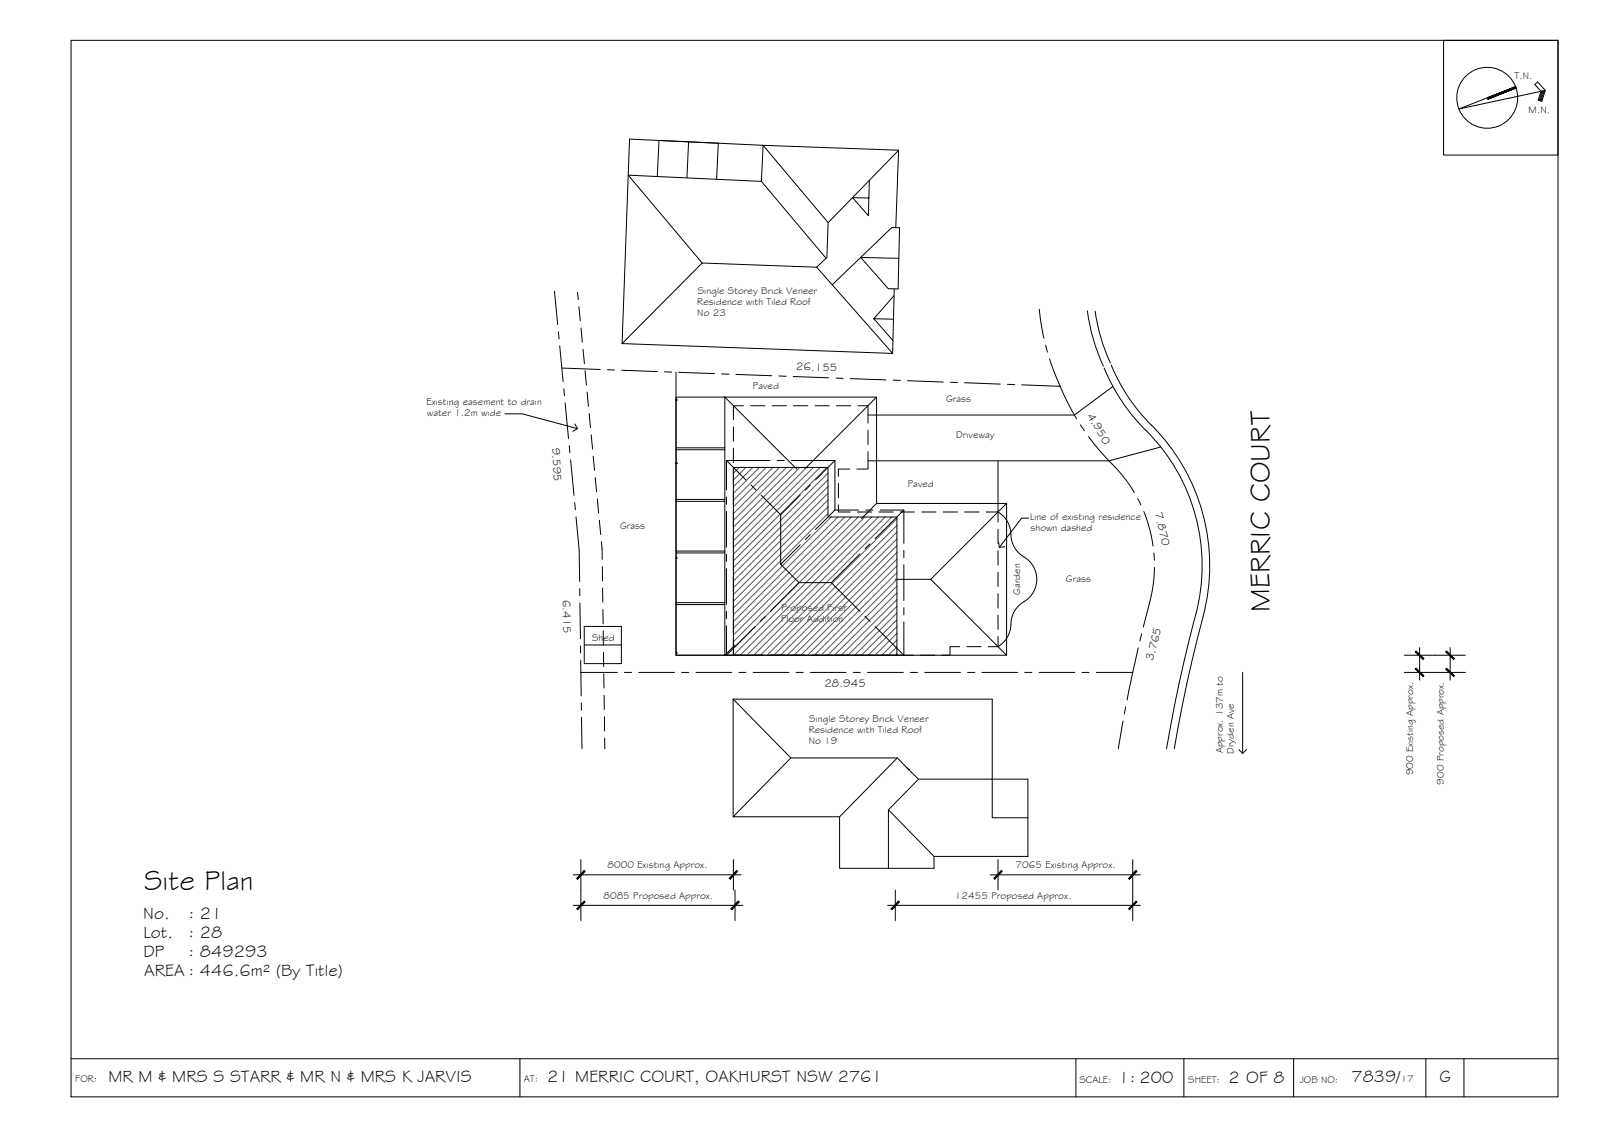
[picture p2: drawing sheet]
<svg xmlns="http://www.w3.org/2000/svg" width="420mm" height="297mm" viewBox="0 0 420 297" stroke-linecap="round" stroke-linejoin="round" font-family="sans-serif">
<!-- layer: BORDER -->
<g fill="none" stroke="#000" stroke-width=".26">
<path d="M18.6 10.6h390v277h-390zM378.6 10.6h30v30.1h-30zM397.5 22.7l-14.9 5.9 22.7-4.9-2-2.2-.8 .7 1.7 1.7-.8 2.3 1 .4 .9-2.9M397.6 23.1l-7.4 2.9M404.4 23.9l-.7 2.4M404.7 23.8l-.8 2.6M405 23.8l-.9 2.7M18.6 277.6h390M136.4 277.6v10M282.2 277.6v10M310.5 277.6v10M339.3 277.6v10"/>
<path d="M374 277.6v10M383.9 277.6v10"/>
<circle cx="390.1" cy="25.6" r="8"/>
</g>
<!-- layer: BOUNDARY -->
<g fill="none" stroke="#000" stroke-width=".26">
<path d="M145.4 76.4l.9 8.7M151.5 76.6l.2 1.9M146.4 87l.2 1.8M146.8 90.7l.9 9.3M147.4 96.5l10 .4M151.8 80.4l.4 3.7M152.4 86l.3 3.7M152.9 91.6l.4 3.7M153.4 97.2l.4 3.7M159.3 96.9l1.9 .1M163.1 97.1l9.3 .3M174.3 97.5l1.9 .1"/>
<path d="M178 97.6l9.4 .4M189.3 98l1.9 .1M193 98.2l9.4 .3M204.3 98.6l1.8 .1M208 98.7l9.4 .4M219.3 99.1l1.8 .1M223 99.3l9.4 .3M234.3 99.7h1.8M238 99.8l9.4 .4M272.6 81.1l.6 4.6 .6 3M274.2 90.5l.5 1.8M275.3 94.1l2.8 7.2"/>
<path d="M147.9 101.9l.1 1.9M148.2 105.6l.9 9.4M149.3 116.8l.2 1.9M154 102.8l.3 3.7M154.5 108.4l.4 3.7M155.1 114l.3 3.7M155.6 119.6l.3 3.7M249.2 100.2l1.9 .1M253 100.3l9.4 .4M264.2 100.8h1.9M268 100.9l10.1 .4M278.1 101.3l1.8 4.1 2.5 4.4"/>
<path d="M283.4 111.4l1 1.5M285.5 114.5l3.2 3.9 5.4 5.9 3.4 4.8M149.7 120.6l.8 9.3M150.7 131.8l.2 1.8M151.1 135.5l.8 8.7 .1 8.2M156.1 125.2l.4 3.7M156.7 130.8l.3 3.7M157.2 136.4l.4 3.7M298.4 130.7l.8 1.7M300 134.1l1.5 4.4 .9 4.6M152 154.3l.1 1.9M152.1 158.1l.1 9.3"/>
<path d="M157.7 142l.3 4.7M158 148.5v3.8M158 154.1l.1 3.8M158.1 159.8l.1 3.7M302.6 145l.2 1.9M302.8 148.8l-.3 3.9a69.9 69.9 0 0 1-2.6 11.4v.3M152.3 169.3v1.9M152.3 173.1l.1 9.3M152.3 176.3h9.6M158.2 165.4v3.8M158.3 171v3.8M158.4 176.6v3.8"/>
<path d="M163.8 176.3h1.9M167.5 176.3h9.4M178.8 176.3h1.8M182.5 176.3h9.4M193.8 176.3h1.9M197.5 176.3h9.4M208.8 176.3h1.9M212.5 176.3h9.4M223.8 176.3h1.8M227.5 176.3h9.4M238.8 176.3h1.9M242.5 176.3h9.4"/>
<path d="M253.8 176.3h1.9M257.5 176.3h9.4M268.8 176.3h1.8M272.5 176.3h9.4M283.8 176.3h1.9M287.5 176.3h9.6M297.1 176.3l-1.5 7.2M298.5 169.9l-1.4 6.4M299.4 166.2l-.4 1.8M152.5 184.3v1.9M152.5 188.1l.1 8.2M158.4 182.3l.1 3.7"/>
<path d="M158.5 187.9l.1 3.8M158.6 193.5v2.8M294.5 189l-1.2 7.3M295.2 185.3l-.3 1.9"/>
</g>
<!-- layer: EXISTING -->
<g fill="none" stroke="#000" stroke-width=".26">
<path d="M180.6 37.2l-.4 9.4M199.9 38.1l35.8 1.3M200.1 38.1l-35-1.6-1.9 53.6M235.7 39.4l-18.5 19M235.7 39.4l-.8 20.3M172.4 46.3l.4-9.5 15.6 .7-.5 9.5M199.7 47.6l-34.9-1.7 19.4 23.1M199.7 47.6l.4-9.5 17.1 20.3-.3 9.3M199.7 47.6l16.9 20.1-2.4 2.4M228 47.3l-.2 9.3-4.2-4.8 4.3 .1M184.2 69l-21 21.1M184.2 69l30 1.1"/>
<path d="M214.2 70.1l19.9 22.5M234.5 77.5l-5.3 6.1M234.5 75.7l-.4 17M235.7 67.7l-10-.2 7.3 8.2h2.5l.4-16h-2l-15.6 14.9M163.2 90.1l70.9 2.6M177.3 97.6v74.2h15M229.2 83.6l5 5.7M229.2 83.6l5.1 .1M285.2 81.5a50 50 0 0 0 4.2 14.5M287.2 81.6a48 48 0 0 0 4 13.6M289.6 96.5a50 50 0 0 0 10.9 16.3M291.4 95.7a50 50 0 0 0 12.2 17.5 52 52 0 0 1 11.9 48.5l-4.3 17.7-3.2 16.9"/>
<path d="M177.3 104.7h.3v.2h-.3zM192.3 111.9v3.7M192.3 117.5v3.8M195 106.4h-2.7v3.6M196.9 106.4h3.7M202.5 106.4h3.8M208.1 106.4h3.8M213.7 106.4h3.8M219.4 106.4h3.7M225 106.4h2.7v4.5M227.7 118.4v4.6h-3M227.7 112.8v3.7"/>
<path d="M291.8 101.4l-10 7.4h-54.1M300.5 112.8a50 50 0 0 1 13.1 48.4M304.4 117.2l-13.5 3.6h-63.2M177.3 121.3h.3v.3h-.3zM192.3 123.1v3.8M192.3 128.8v3.7M192.3 134.4v3.7M219.9 132.3v1.9h3.1M219.9 126.7v3.8M222.8 123h-2.9v1.9M224.9 134.2h3.7M230.5 134.2h3.8"/>
<path d="M236.1 134.2h3.8M241.8 134.2h3.7M247.4 134.2h3.7M253 134.2h3.8M258.6 134.2h3.2v2.7M261.8 120.8l-.1 13.4a6.8 6.8 0 0 1 3.4 5.9M261.8 138.8v3.7M177.3 146.1h.3v.3h-.3zM192.3 140v3.8M192.3 145.6v3.8M192.3 151.3v3.7M192.3 156.9v3.7"/>
<path d="M261.8 144.4v3.7M261.8 150v3.8M261.8 155.6v3.8M265.1 140.1a6.8 6.8 0 0 0 3.4 5.9M268.5 146a6.8 6.8 0 0 1 0 11.7M268.5 157.8a6.8 6.8 0 0 0-3.4 5.8M153.2 164.2h9.8v9.8h-9.8zM153.2 169.1h9.8M177.3 171h.3v.2h-.3zM192.3 168.1v3.7h2.2M192.3 162.5v3.8M196.4 171.8h3.7"/>
<path d="M202 171.8h3.7M207.6 171.8h3.8M213.3 171.8h3.7M218.9 171.8h3.7M224.5 171.8h3.7M230.1 171.8h3.8M235.8 171.8h3.7M241.4 171.8h3.7M251.7 169.5h-2.5v2.3h-2.2M253.6 169.5h3.7M261.8 161.3v3.7M261.8 166.9v2.6h-2.6"/>
<path d="M265.1 163.6a6.8 6.8 0 0 1-3.4 5.9M313.6 161.2l-4.3 17.7-3.3 17.4M192.3 183.3l15.1 15.4h27.9l3.1 3.2M192.3 183.3h67.9v21M192.3 183.3v30.8M207.4 198.7l-15.1 15.4h27.9v13.5h24.8v-3.1h24.6v-20.2h-9.4M235.3 198.7l-15.1 15.4M233 212.3l12 12.2M237.8 201.2l3.1 3.1M238.5 201.9h.1M260.2 204.3h-19.3l-7.9 8v15.3M260.2 204.3v10.1h9.4"/>
</g>
<!-- layer: BORDER -->
<g fill="#000" stroke="#000" stroke-width=".26">
<path d="M390.1 25.6l7.4-2.9zM390.1 25.7l7.4-3 .1 .3z"/>
<path d="M390.1 25.7l.1 .3 7.4-3zM390.2 26l7.4-2.9z"/>
</g>
<!-- layer: 0 -->
<path d="M132.4 108.5h4.6l14.5 3.9M150.8 111.2l.7 1.2-1.3 .7M269.8 135.8h-1.9l-5.8 7.7M261.9 142.1l.2 1.4 1.4-.2M325.9 176.3v21.2M324.9 196.5l1 1 1-1" fill="none" stroke="#000" stroke-width=".26"/>
<!-- layer: ROOFPLAN EXIST. -->
<g fill="none" stroke="#000" stroke-width=".26">
<path d="M177.3 117.9h12.8M177.3 117.4h12.8M190.1 104.1h39.8v27.9h34.1M190.1 104.1h-12.8v67.7h12.8M190.1 104.1v67.7M190.1 104.1l18.9 18.9M229.9 104.1l-18.9 18.9M177.3 131.4h12.8M177.3 130.9h12.8M229.9 132l-4 4M264 132v39.8h-73.9M264 132l-19.9 19.9 19.9 19.9"/>
<path d="M177.3 145h12.8M177.3 144.5h12.8M177.3 158.5h12.8M177.3 158h12.8M234.8 151.9h9.3M192.8 169.1l-2.7 2.7"/>
</g>
<!-- layer: DIMENSION -->
<g fill="none" stroke="#000" stroke-width=".26">
<path d="M368.3 176.3h16M368.3 171.8h16M372.3 169.8v8.5M380.3 169.8v8.5M150.4 237.4h44.4M150.4 229.4h44M152.3 225.4v16M192.3 225.4v8M192.8 233.4v8M232.8 237.4h66.3M234.8 233.4v8M259.7 229.4h39.4"/>
<path d="M261.8 225.4v8M297.1 225.4v16"/>
</g>
<!-- layer: 0 -->
<g fill="#000" stroke="#000" stroke-width=".26">
<path d="M371.4 175.2l-.2 .2 2.2 1.8zM371.2 175.4l2.2 1.8-.2 .2z"/>
<path d="M371.2 170.9l2 2 .2-.2zM371.2 170.9l.2-.2 2 2z"/>
<path d="M379.4 175.2l-.2 .2 2.2 1.8zM379.2 175.4l2.2 1.8-.2 .2z"/>
<path d="M379.2 170.9l2 2 .2-.2zM379.2 170.9l.2-.2 2 2z"/>
<path d="M153.3 236.3l-1.8 2.2 2-2zM153.3 236.3l-1.8 2.2-.3-.2z"/>
<path d="M153.3 228.3l-1.8 2.2 2-2zM153.3 228.3l-1.8 2.2-.3-.2z"/>
<path d="M193.2 228.3l-2 2 .3 .2zM193.2 228.3l.2 .2-1.9 2z"/>
<path d="M193.7 236.3l-2 2 .2 .2zM193.7 236.3l.2 .2-2 2z"/>
<path d="M235.7 236.3l-1.8 2.2 2-2zM235.7 236.3l-1.8 2.2-.2-.2z"/>
<path d="M262.6 228.3l-1.7 2.2 2-2zM262.6 228.3l-1.7 2.2-.2-.2z"/>
<path d="M298 236.3l-2 2 .2 .2zM298 236.3l.2 .2-2 2z"/>
<path d="M298 228.3l-2 2 .2 .2zM298 228.3l.2 .2-2 2z"/>
</g>
<!-- layer: HATCH -->
<g fill="none" stroke="#545454" stroke-width=".26">
<path d="M193.9 122.5l-1.6 1.6M195.7 122.5l-3.4 3.3M197.4 122.5l-5.1 5.1M199.2 122.5l-6.9 6.9M200.9 122.5l-8.6 8.6M202.7 122.5l-10.4 10.4M204.5 122.5l-12.2 12.2M206.3 122.5l-14 13.9M208 122.5l-15.7 15.7M209.8 122.5l-17.5 17.5M211.5 122.5l-19.2 19.2M213.3 122.5l-21 21"/>
<path d="M215.1 122.5l-22.8 22.8M216.9 122.5l-24.6 24.5M217.2 124l-24.9 24.8M217.2 125.8l-24.9 24.8M217.2 127.5l-24.9 24.9M217.2 129.3l-24.9 24.8M217.2 131.1l-24.9 24.8M217.2 132.9l-24.9 24.7M217.2 134.6l-24.9 24.8M218 135.5l-25.7 25.7M219.8 135.5l-27.5 27.5M221.5 135.5l-29.2 29.2"/>
<path d="M223.3 135.5l-31 31M225.1 135.5l-32.8 32.7M226.8 135.5l-34.5 34.5M228.6 135.5l-36.3 36.3M230.4 135.5l-36.3 36.3M232.1 135.5l-36.2 36.3M233.9 135.5l-36.2 36.3M235.2 136l-35.8 35.8M235.2 137.7l-34 34.1M235.2 139.5l-32.2 32.3M235.2 141.3l-30.5 30.5M235.2 143.1l-28.7 28.7"/>
<path d="M235.2 144.8l-26.9 27M235.2 146.6l-25.2 25.2M235.2 148.4l-23.4 23.4M235.2 150.1l-21.6 21.7M235.2 151.9l-19.9 19.9M235.2 153.7l-18.1 18.1M235.2 155.4l-16.3 16.4M235.2 157.2l-14.6 14.6M235.2 159l-12.8 12.8M235.2 160.7l-11 11.1M235.2 162.5l-9.3 9.3M235.2 164.3l-7.5 7.5"/>
<path d="M235.2 166l-5.7 5.8M235.2 167.8l-3.9 4M235.2 169.6l-2.2 2.2M235.2 171.3l-.4 .5"/>
</g>
<!-- layer: NEWWORK -->
<path d="M192.3 122.5h24.9v13h18v36.3h-42.9z" fill="none" stroke="#000" stroke-width=".26"/>
<!-- layer: ROOFPLAN NEW -->
<g fill="none" stroke="#000" stroke-width=".26">
<path d="M190.5 120.7h11.4M190.5 120.7v7.7M190.5 130.3v1.9M190.5 134.1v9.3M190.5 120.7l5.2 5.1M197 127.2l1.3 1.3M199.6 129.8l5.2 5.2M203.8 120.7h1.9M204.8 135v12.9M207.6 120.7h11.4M209.9 129.8l-5.1 5.2M212.5 127.2l-1.3 1.3"/>
<path d="M219 133.7h6.2M219 120.7v13M219 120.7l-5.1 5.1M219 133.7l-5.1 5.1M227.1 133.7h1.8M230.8 133.7h6.3M237.1 133.7v8.7M237.1 133.7l-7.6 7.5M190.5 145.3v1.9M190.5 149.1v9.3M204.8 147.9l4.8 4.9h8.4M209.6 152.8l-7.6 7.5"/>
<path d="M209.9 142.8l-5.1 5.1M212.5 140.2l-1.3 1.3M218 152.8l7.5 7.5M225.5 145.2l-7.5 7.6M228.2 142.6l-1.3 1.3M237.1 144.3v1.9M237.1 148.1v9.4M237.1 159.3v1.9M190.5 171.8h5.5M190.5 160.3v1.9M190.5 164.1v7.7M197.9 171.8h1.8"/>
<path d="M198.1 164.3l-7.6 7.5M200.7 161.6l-1.3 1.3M201.6 171.8h9.4M212.9 171.8h1.8M216.6 171.8h9.4M226.9 161.6l1.3 1.3M227.8 171.8h1.9M229.5 164.3l7.6 7.5M231.6 171.8h5.5M237.1 163.1v8.7"/>
</g>
<g font-size="7.5">
<text x="333" y="160.3" transform="rotate(-90 333 160.3)">MERRIC COURT</text>
<text x="37.8" y="233.3">Site Plan</text>
</g>
<g font-size="4.5">
<text x="37.6" y="240.8">No.</text>
<text x="37.6" y="245.8">Lot.</text>
<text x="49.4" y="240.8">: 21</text>
<text x="49.4" y="245.8">: 28</text>
<text x="37.6" y="250.9">DP</text>
<text x="49.4" y="250.9">: 849293</text>
<text x="37.8" y="255.9">AREA : 446.6m² (By Title)</text>
<text x="28.4" y="283.6">MR M &amp; MRS S STARR &amp; MR N &amp; MRS K JARVIS</text>
<text x="143.5" y="283.6">21 MERRIC COURT, OAKHURST NSW 2761</text>
<text x="293.4" y="283.9">1: 200</text>
<text x="322.2" y="283.9">2 OF 8</text>
<text x="354.4" y="283.8">7839/</text>
<text x="377.6" y="283.8">G</text>
</g>
<g font-size="3">
<text x="208.8" y="97" transform="rotate(2 208.8 97)">26.155</text>
<text x="285.1" y="109" transform="rotate(60 285.1 109)">4.950</text>
<text x="144.8" y="117.4" transform="rotate(87 144.8 117.4)">9.595</text>
<text x="302.9" y="134.6" transform="rotate(77 302.9 134.6)">7.870</text>
<text x="147.6" y="157.2" transform="rotate(89 147.6 157.2)">6.415</text>
<text x="302.4" y="173.4" transform="rotate(-75 302.4 173.4)">3.765</text>
<text x="216.2" y="180.1">28.945</text>
</g>
<g font-size="2.6">
<text x="397.2" y="20.7">T.N.</text>
<text x="400.9" y="29.5">M.N.</text>
<text x="183" y="77.1">Single Storey Brick Veneer</text>
<text x="182.9" y="80">Residence with Tiled Roof</text>
<text x="182.9" y="82.9">No 23</text>
<text x="111.9" y="106.2">Existing easement to drain</text>
<text x="197.5" y="102">Paved</text>
<text x="248.1" y="105.4">Grass</text>
<text x="111.9" y="109.1">water 1.2m wide</text>
<text x="250.8" y="114.9">Driveway</text>
<text x="238.1" y="127.7">Paved</text>
<text x="270.2" y="136.3">Line of existing residence</text>
<text x="162.7" y="138.7">Grass</text>
<text x="270.3" y="139.2">shown dashed</text>
<text x="267.6" y="155.9" transform="rotate(-90 267.6 155.9)">Garden</text>
<text x="279.6" y="152.5">Grass</text>
<text x="204.9" y="160.1">Proposed First</text>
<text x="204.9" y="163">Floor Addition</text>
<text x="155.3" y="168">Shed</text>
<text x="212.2" y="189.2">Single Storey Brick Veneer</text>
<text x="212.1" y="192.1">Residence with Tiled Roof</text>
<text x="212.1" y="195.1">No 19</text>
<text x="320.7" y="197.5" transform="rotate(-90 320.7 197.5)">Approx. 137m to</text>
<text x="323.6" y="197.6" transform="rotate(-90 323.6 197.6)">Dryden Ave</text>
<text x="370.6" y="203.3" transform="rotate(-90 370.6 203.3)">900 Existing Approx.</text>
<text x="378.6" y="205.7" transform="rotate(-90 378.6 205.7)">900 Proposed Approx.</text>
<text x="159.3" y="227.7">8000 Existing Approx.</text>
<text x="266.4" y="227.7">7065 Existing Approx.</text>
<text x="158.3" y="235.7">8085 Proposed Approx.</text>
<text x="250.5" y="235.7">12455 Proposed Approx.</text>
<text x="19.8" y="283.8">FOR:</text>
<text x="137.4" y="283.6">AT:</text>
<text x="283.1" y="283.9">SCALE:</text>
<text x="311.6" y="283.9">SHEET:</text>
<text x="340.9" y="283.9">JOB NO:</text>
<text x="367.4" y="283.8">17</text>
</g>
</svg>
